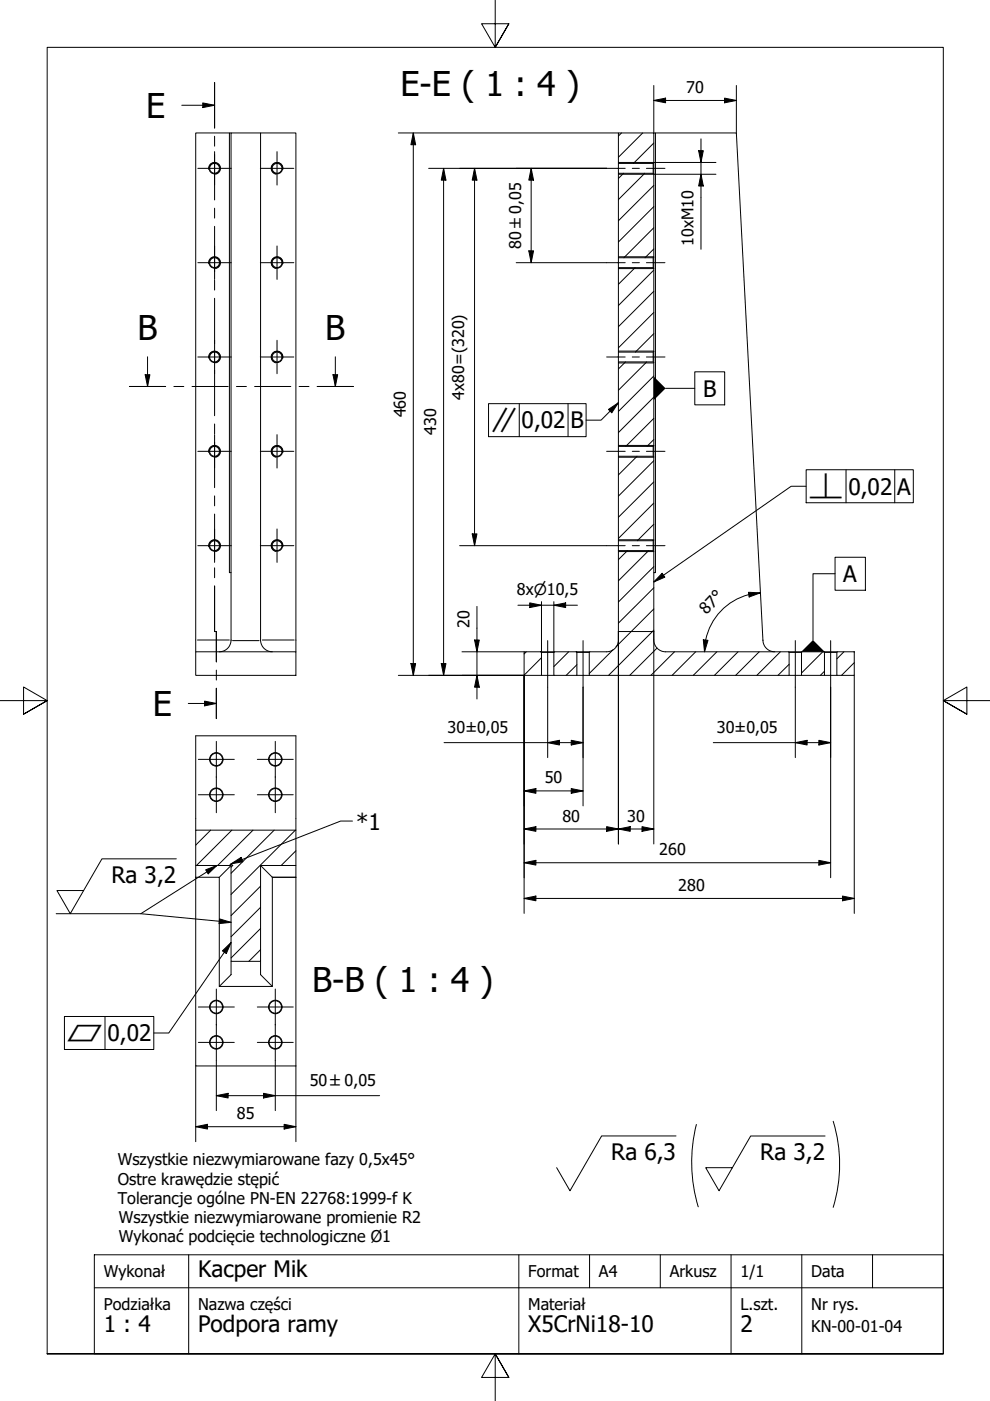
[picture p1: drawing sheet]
<svg xmlns="http://www.w3.org/2000/svg" width="210mm" height="297mm" viewBox="0 0 210 297" stroke-linecap="round" stroke-linejoin="round" font-family="sans-serif">
<!-- layer: Hatch (ISO) -->
<g fill="none" stroke="#000" stroke-width=".21">
<path d="M131.8 28.2l-.7 .6M132.2 36.7l-1.1 1.1M136.3 28.2l-5.2 5.1M136.7 36.7l-5.6 5.6M138.6 30.3l-4.3 4.3M138.6 39.3l-7.5 7.5M134.7 56.7l-3.6 3.6M138.6 52.8l-1.8 1.8M138.6 48.3l-6.3 6.3M138.6 43.8l-7.5 7.5M138.6 57.3l-7.5 7.5M132.6 76.7l-1.5 1.5"/>
<path d="M137.1 76.7l-6 6M138.6 70.7l-3.9 4M138.6 66.2l-7.5 7.6M138.6 61.8l-7.5 7.5M138.6 79.7l-7.5 7.5M135.1 96.7l-4 4M138.6 93.2l-1.4 1.4M138.6 88.7l-5.9 5.9M138.6 84.2l-7.5 7.5M138.6 97.7l-7.5 7.5M133 116.7l-1.9 2M137.5 116.7l-6.4 6.4"/>
<path d="M138.6 111.2l-3.5 3.4M138.6 106.7l-7.5 7.5M138.6 102.2l-7.5 7.5M111.6 138.2l-.5 .4M114.8 139.5l-3.7 3.6M120.6 138.2l-3.2 3.1M130 137.7l-5.1 5.1M138.6 133.6l-9.6 9.6M138.6 129.1l-8 8M138.6 120.1l-7.5 7.5M138.6 124.6l-7.5 7.5M139.3 137.4l-5.8 5.8"/>
<path d="M143 138.2l-5 5M147.5 138.2l-5 5M152 138.2l-5 5M156.5 138.2l-5 5M161 138.2l-5 5M165.5 138.2l-5 5M174.4 138.2l-4.5 4.5M178.9 138.2l-1.5 1.5M122.3 140.9l-2.3 2.3M167.3 140.8l-2.3 2.4M174.8 142.3l-.9 .9M181.1 140.5l-2.7 2.7"/>
<path d="M44.7 176l-3.2 3.2M49.2 176l-7.5 7.5M53.6 176l-7.5 7.5M58.1 176l-9.1 9.2M62.6 176l-13.6 13.6M55.2 196.9l-6.2 6.2M55.2 192.4l-6.2 6.2M55.2 187.9l-6.2 6.2M62.7 180.4l-3.1 3.1M55.2 201.3l-2.4 2.5"/>
</g>
<!-- layer: Visible (ISO) -->
<g fill="none" stroke="#000" stroke-width=".21">
<path d="M48.6 28.2h-7.1v110M49 28.2h-.4v93.2h.4M55.2 28.2h7.5v110M131.1 28.2h7.5v6.3l-.1 .1h-7.4zM131.1 36.7h7.4l.1 .2v17.6l-.1 .1h-7.4zM131.1 34.6v2.1M138.5 34.6v2.1M138.6 28.2h.4v93.2h-.4M138.6 34.5v2.4M139 28.2h17.1l5.7 107.5a2.5 2.5 0 0 0 2.5 2.5M131.1 56.7h7.4l.1 .2v17.6l-.1 .2h-7.4zM131.1 54.6v2.1"/>
<path d="M138.5 54.6v2.1M138.6 54.5v2.4M131.1 76.7h7.4l.1 .2v17.6l-.1 .1h-7.4zM131.1 74.7v2M138.5 74.7v2M138.6 74.5v2.4M131.1 96.7h7.4l.1 .2v17.6l-.1 .1h-7.4zM131.1 94.6v2.1M138.5 94.6v2.1M138.6 94.5v2.4M131.1 114.6v21.1a2.5 2.5 0 0 1-2.5 2.5h-3.5l-.2 .1v4.9h42.4v-4.9l-.1-.1h-26.1a2.5 2.5 0 0 1-2.5-2.5v-1.8M131.1 116.7h7.4l.1 .2v17"/>
<path d="M138.5 114.6v2.1M138.6 114.5v2.4M41.5 138.2h21.2v5h-21.2zM46.5 138.2a2.49 2.49 0 0 0 2.5-2.5v-107.5h6.2v107.5a2.48 2.48 0 0 0 2.5 2.5M111.1 138.2h3.6l.1 .1v4.9h-3.7zM114.7 138.2h2.9M114.8 138.3h2.6M117.4 138.3l.2-.1h4.6l.1 .1v4.9h-4.9zM122.2 138.2h2.9M122.3 138.3h2.6M131.1 133.9h7.5M167.2 138.2h2.9"/>
<path d="M167.3 138.3h2.6M170.1 138.2h4.6l.1 .1v4.9h-4.9v-4.9zM174.7 138.2h2.9M174.8 138.3h2.6M177.4 138.3l.2-.1h3.5v5h-3.7zM114.8 143.2h2.6M122.3 143.2h2.6M167.3 143.2h2.6M174.8 143.2h2.6M41.5 176h21.2v7.5h-7.5v20.3h-6.2v-19.9l.4-.4-.4-.3-.4 .3h-7.1zM41.5 176v-20h21.2v20M41.5 183.5v42.5h21.2v-42.5"/>
<path d="M48.6 183.5h.4v.4M49 183.5l-2.5 2.5M55.2 183.5l2.5 2.5M49 203.8v2.8l-2.5 2.5M55.2 203.8v2.8l2.5 2.5"/>
<circle cx="45.5" cy="35.7" r="1.04"/>
<circle cx="45.5" cy="35.7" r="1.17"/>
<circle cx="58.7" cy="35.7" r="1.17"/>
<circle cx="58.7" cy="35.7" r="1.04"/>
<circle cx="45.5" cy="55.7" r="1.04"/>
<circle cx="45.5" cy="55.7" r="1.17"/>
<circle cx="58.7" cy="55.7" r="1.17"/>
<circle cx="58.7" cy="55.7" r="1.04"/>
<circle cx="45.5" cy="75.7" r="1.04"/>
<circle cx="45.5" cy="75.7" r="1.17"/>
<circle cx="58.7" cy="75.7" r="1.17"/>
<circle cx="58.7" cy="75.7" r="1.04"/>
<circle cx="45.5" cy="95.7" r="1.04"/>
<circle cx="45.5" cy="95.7" r="1.17"/>
<circle cx="58.7" cy="95.7" r="1.17"/>
<circle cx="58.7" cy="95.7" r="1.04"/>
<circle cx="45.5" cy="115.7" r="1.04"/>
<circle cx="45.5" cy="115.7" r="1.17"/>
<circle cx="58.7" cy="115.7" r="1.17"/>
<circle cx="58.7" cy="115.7" r="1.04"/>
<circle cx="45.9" cy="161" r="1.43"/>
<circle cx="45.9" cy="168.5" r="1.43"/>
<circle cx="45.9" cy="161" r="1.32"/>
<circle cx="45.9" cy="168.5" r="1.32"/>
<circle cx="58.4" cy="161" r="1.43"/>
<circle cx="58.4" cy="168.5" r="1.43"/>
<circle cx="58.4" cy="168.5" r="1.32"/>
<circle cx="58.4" cy="161" r="1.32"/>
<circle cx="45.9" cy="213.5" r="1.43"/>
<circle cx="45.9" cy="213.5" r="1.32"/>
<circle cx="58.4" cy="213.5" r="1.43"/>
<circle cx="58.4" cy="213.5" r="1.32"/>
<circle cx="45.9" cy="221" r="1.43"/>
<circle cx="45.9" cy="221" r="1.32"/>
<circle cx="58.4" cy="221" r="1.43"/>
<circle cx="58.4" cy="221" r="1.32"/>
</g>
<!-- layer: Visible Narrow (ISO) -->
<g fill="none" stroke="#000" stroke-width=".21">
<path d="M44.3 35.9a1.25 1.25 0 0 1 1-1.4 1.25 1.25 0 0 1 1.4 1 1.25 1.25 0 0 1-1 1.4M60 35.9a1.25 1.25 0 0 0-1-1.4 1.25 1.25 0 0 0-1.5 1 1.25 1.25 0 0 0 1 1.4M131.1 34.4h7.5M131.1 36.9h7.5M44.3 55.9a1.25 1.25 0 0 1 1-1.4 1.25 1.25 0 0 1 1.4 1 1.25 1.25 0 0 1-1 1.4M60 55.9a1.25 1.25 0 0 0-1-1.4 1.25 1.25 0 0 0-1.5 1 1.25 1.25 0 0 0 1 1.4M131.1 54.4h7.5M131.1 56.9h7.5M44.3 75.9a1.25 1.25 0 0 1 1-1.4 1.25 1.25 0 0 1 1.4 1 1.25 1.25 0 0 1-1 1.4M60 75.9a1.25 1.25 0 0 0-1-1.4 1.25 1.25 0 0 0-1.5 1 1.25 1.25 0 0 0 1 1.4M131.1 74.4h7.5M131.1 76.9h7.5"/>
<path d="M44.3 95.9a1.25 1.25 0 0 1 1-1.4 1.25 1.25 0 0 1 1.4 1 1.25 1.25 0 0 1-1 1.4M60 95.9a1.25 1.25 0 0 0-1-1.4 1.25 1.25 0 0 0-1.5 1 1.25 1.25 0 0 0 1 1.4M131.1 94.4h7.5M131.1 96.9h7.5M44.3 115.9a1.25 1.25 0 0 1 1-1.4 1.25 1.25 0 0 1 1.4 1 1.25 1.25 0 0 1-1 1.4M60 115.9a1.25 1.25 0 0 0-1-1.4 1.25 1.25 0 0 0-1.5 1 1.25 1.25 0 0 0 1 1.4M131.1 114.4h7.5M131.1 116.9h7.5M41.9 135.7h6.7M49.3 135.8h5.6M55.6 135.7h6.8"/>
</g>
<!-- layer: Section Line (ISO) -->
<g fill="none" stroke="#000" stroke-width=".21">
<path d="M45.5 17.5v9.6M38.5 22.3h7M43 21.8l2.5 .5-2.5 .5zM45.5 28.9v2.1M45.5 32.7v9.7M45.5 44.1v2.1M45.5 48v9.6M45.5 59.4v2.1M30.8 79.4h1l-.5 2.5zM31.3 75.6v6.3M45.5 63.2v9.7M45.5 74.6v2.1"/>
<path d="M45.5 78.5v9.6M70.6 79.4h1l-.5 2.5zM71.1 75.6v6.3M27.4 81.9h7.7M36.9 81.9h2.1M40.7 81.9h7.7M45.5 89.9v2.1M45.5 93.7v9.7M50.1 81.9h2.1M54 81.9h7.7M63.4 81.9h2.1M67.3 81.9h7.6"/>
<path d="M45.5 105.1v2.1M45.5 109v9.6M45.5 120.4v2.1M45.5 124.2v9.7h.4v6.4M39.9 149.1h6M43.4 148.6l2.5 .5-2.5 .6zM45.9 142.1v2.1M45.9 145.9v6.5"/>
</g>
<path d="M43 21.8l2.5 .5-2.5 .5zM30.8 79.4h1l-.5 2.5zM70.6 79.4h1l-.5 2.5zM43.4 148.6l2.5 .5-2.5 .6z" fill="#000"/>
<!-- layer: Border (ISO) -->
<path d="M105 0v10l-2.9-5h5.8l-2.9 5 2.9-5M0 148.5h10l-5-2.8v5.7l5-2.9-5 2.9M210 148.5h-10l5-2.8v5.7l-5-2.9 5 2.9M10 287v-277h190v277h-190h190M107.9 292l-2.9-5 2.9 5h-5.8l2.9-5v10" fill="none" stroke="#000" stroke-width=".21"/>
<!-- layer: Title (ISO) -->
<path d="M110 266v21M125 266v7M140 266v7M155 266v7M185 266v7" fill="none" stroke="#000" stroke-width=".21"/>
<!-- layer: tabelka -->
<path d="M20 273h180M40 266v21M155 273v14M170 266v21" fill="none" stroke="#000" stroke-width=".21"/>
<!-- layer: ramka -->
<path d="M20 266h180v21h-180z" fill="none" stroke="#000" stroke-width=".21"/>
<!-- layer: Sketch Geometry (ISO) -->
<path d="M41.5 186h5v23.1h11.2v-23.1h5M147.6 238.4a32.9 32.9 0 0 0 .4 17.5M176.7 237.7a31.1 31.1 0 0 1 0 18.3" fill="none" stroke="#000" stroke-width=".21"/>
<!-- layer: 0 -->
<path d="M57.7 186h5" fill="none" stroke="#000" stroke-width=".21"/>
<!-- layer: Dimension (ISO) -->
<g fill="none" stroke="#000" stroke-width=".21">
<path d="M138.6 18.1v10.1M156.1 18.1v10.1M84.5 28.2h46.6M87.6 28.2l.5 2.5h-1zM87.6 28.2v115M90.9 35.7h37.7M94.1 35.7l.5 2.5h-1zM94.1 35.7v107.5M100.6 35.7l.5 2.5h-1zM100.6 35.7v80M112.6 35.7l.5 2.5h-1zM112.6 35.7v20"/>
<path d="M138.6 21.3l2.5-.5v1zM138.6 36.9h13.2M138.6 34.4h13.2M138.6 21.3h17.5M148.1 31.9h1l-.5 2.5zM148.6 36.9l.5 2.5h-1zM148.6 29.4v23.4M153.6 20.8l2.5 .5-2.5 .5zM109.4 55.7h19.2M112.1 53.2h1l-.5 2.5zM97.4 115.7h31.2M100.1 113.2h1l-.5 2.5z"/>
<path d="M97.9 138.2h13.2M100.6 135.7h1l-.5 2.5zM101.1 128.6v19.6M109.8 128.3h12.6M112.3 127.8l2.5 .5-2.5 .5zM114.8 127.6v10.7M117.4 128.3l2.5-.5v1zM117.4 127.6v10.7M131.1 133.9v45M138.6 133.9v45M149.1 135.7l1 .1-.7 2.4zM158.7 125.6l2.5 .1-2.4 .9z"/>
<path d="M158.8 126.1a12.5 12.5 0 0 0-9.4 12.1M161.2 125.7l-2.4 .4M84.5 143.2h26.6v50.5M87.1 140.7h1l-.5 2.5zM93.6 140.7h1l-.5 2.5zM94.1 157.5h29.5M101.1 143.2l.5 2.5h-1zM116.1 157.5l2.5-.5v1zM116.1 145.7v14.9M121.1 157l2.5 .5-2.5 .5zM123.6 145.7v25.2M151.2 157.5h24.9"/>
<path d="M168.6 157.5l2.5-.5v1zM168.6 145.7v14.9M173.6 157l2.5 .5-2.5 .5zM176.1 145.7v40.4M181.1 143.2v50.5M111.1 167.7l2.5-.5v1zM111.1 175.8l2.5-.5v1zM111.1 167.7h12.5M111.1 175.8h27.5M121.1 167.2l2.5 .5-2.5 .5zM128.6 175.3l2.5 .5-2.5 .5zM131.1 175.8l2.5-.5v1z"/>
<path d="M136.1 175.3l2.5 .5-2.5 .5zM111.1 190.5l2.5-.5v1zM111.1 182.9l2.5-.5v1zM111.1 190.5h70M111.1 182.9h65M173.6 182.4l2.5 .5-2.5 .5zM178.6 190l2.5 .5-2.5 .5zM41.5 238.9l2.5-.5v1zM41.5 238.9h21.2M41.5 226v16.1M45.9 232.3l2.5-.5v1zM45.9 232.3h34.6"/>
<path d="M45.9 224.8v10.7M55.9 231.8l2.5 .5-2.5 .5zM58.4 224.8v10.7M60.2 238.4l2.5 .5-2.5 .5zM62.7 226v16.1"/>
</g>
<g fill="#000">
<path d="M87.6 28.2l.5 2.5h-1zM94.1 35.7l.5 2.5h-1zM100.6 35.7l.5 2.5h-1zM112.6 35.7l.5 2.5h-1zM138.6 21.3l2.5-.5v1zM148.1 31.9h1l-.5 2.5zM148.6 36.9l.5 2.5h-1zM153.6 20.8l2.5 .5-2.5 .5zM112.1 53.2h1l-.5 2.5zM100.1 113.2h1l-.5 2.5zM100.6 135.7h1l-.5 2.5zM112.3 127.8l2.5 .5-2.5 .5z"/>
<path d="M117.4 128.3l2.5-.5v1zM149.1 135.7l1 .1-.7 2.4zM158.7 125.6l2.5 .1-2.4 .9zM87.1 140.7h1l-.5 2.5zM93.6 140.7h1l-.5 2.5zM101.1 143.2l.5 2.5h-1zM116.1 157.5l2.5-.5v1zM121.1 157l2.5 .5-2.5 .5zM168.6 157.5l2.5-.5v1zM173.6 157l2.5 .5-2.5 .5zM111.1 167.7l2.5-.5v1zM111.1 175.8l2.5-.5v1z"/>
<path d="M121.1 167.2l2.5 .5-2.5 .5zM128.6 175.3l2.5 .5-2.5 .5zM131.1 175.8l2.5-.5v1zM136.1 175.3l2.5 .5-2.5 .5zM111.1 190.5l2.5-.5v1zM111.1 182.9l2.5-.5v1zM173.6 182.4l2.5 .5-2.5 .5zM178.6 190l2.5 .5-2.5 .5zM41.5 238.9l2.5-.5v1zM45.9 232.3l2.5-.5v1zM55.9 231.8l2.5 .5-2.5 .5zM60.2 238.4l2.5 .5-2.5 .5z"/>
</g>
<!-- layer: Center Mark (ISO) -->
<g fill="none" stroke="#000" stroke-width=".21">
<path d="M41.9 35.7h7.1M45.5 32.1v7.1M55.2 35.7h7.1M58.7 32.1v7.1M41.9 55.7h7.1M45.5 52.2v7M55.2 55.7h7.1M58.7 52.2v7M41.9 75.7h7.1M45.5 72.1v7.1M55.2 75.7h7.1M58.7 72.1v7.1"/>
<path d="M41.9 95.7h7.1M45.5 92.1v7.1M55.2 95.7h7.1M58.7 92.1v7.1M41.9 115.7h7.1M45.5 112.1v7.1M55.2 115.7h7.1M58.7 112.1v7.1M45.9 157.2v7.6M58.4 157.2v7.6M42.1 168.5h7.6M42.1 161h7.6"/>
<path d="M45.9 164.7v7.6M54.6 168.5h7.6M54.6 161h7.6M58.4 164.7v7.6M42.1 213.5h7.6M45.9 217.2v7.6M45.9 209.7v7.6M54.6 213.5h7.6M58.4 217.2v7.6M58.4 209.7v7.6M42.1 221h7.6M54.6 221h7.6"/>
</g>
<!-- layer: Centerline (ISO) -->
<g fill="none" stroke="#000" stroke-width=".21">
<path d="M128.6 35.7h4M134.1 35.7h1.5M137.1 35.7h3.9M128.6 55.7h4M134.1 55.7h1.5M137.1 55.7h3.9M128.6 75.7h4M134.1 75.7h1.5M137.1 75.7h3.9M128.6 95.7h4M134.1 95.7h1.5M137.1 95.7h3.9"/>
<path d="M128.6 115.7h4M134.1 115.7h1.5M137.1 115.7h3.9M116.1 135.8v9.9M123.6 135.8v9.9M168.6 135.8v9.9M176.1 135.8v9.9"/>
</g>
<!-- layer: Symbol (ISO) -->
<g fill="none" stroke="#000" stroke-width=".21">
<path d="M147.3 78.8h6.3v7h-6.3zM103.6 85.6h20.7v7h-20.7zM110.1 85.6v7M120.4 85.6v7M129 86.8l2.1-1.4-1.4 2.1zM131.1 85.4l-3.7 3.7h-3.1M141.1 82.3h6.2M170.9 99.6h22.7v7h-22.7zM179.4 99.6v7M189.7 99.6v7M170.9 103.1h-3.2l-29.1 20.3M177 118.1h6.5v7h-6.5z"/>
<path d="M140.4 121.5l.6 .9-2.4 1zM177 121.6h-4.6v14.1M74.7 174.1h-2.5l-23.2 9.1M29.9 193.7l19.1 1.9M37.4 182.1h-15.8l-6.7 11.6-2.8-4.9h5.6M43.6 184.4l2.4-.9-1.9 1.8zM46 183.5l-16.1 10.2h-18M46.6 194.8l2.4 .8-2.5 .2zM49 183.2l2.1-1.4 .4 .9zM49 199.8l-13.2 19.2h-3.2M13.7 215.5h18.9v7h-18.9zM22.3 215.5v7"/>
<path d="M47.2 201.6l1.8-1.8-1 2.4zM143.3 240.8h-15.7l-6.7 11.7-2.9-4.9M174.9 240.9h-15.7l-6.7 11.6-2.9-4.9h5.7"/>
</g>
<path d="M129 86.8l2.1-1.4-1.4 2.1zM138.6 79.8l2.5 2.5-2.5 2.5zM140.4 121.5l.6 .9-2.4 1zM172.4 135.7l2.5 2.5h-5zM43.6 184.4l2.4-.9-1.9 1.8zM46.6 194.8l2.4 .8-2.5 .2zM49 183.2l2.1-1.4 .4 .9zM47.2 201.6l1.8-1.8-1 2.4z" fill="#000"/>
<g font-size="7.2">
<text x="84.9" y="20.3">E-E ( 1 : 4 )</text>
<text x="31" y="24.9">E</text>
<text x="29.2" y="72.1">B</text>
<text x="69" y="72.1">B</text>
<text x="32.4" y="151.8">E</text>
<text x="66.2" y="210.4">B-B ( 1 : 4 )</text>
</g>
<g font-size="4.8">
<text x="149.1" y="84.1">B</text>
<text x="110.6" y="90.8">0,02</text>
<text x="120.9" y="90.8">B</text>
<text x="179.9" y="104.8">0,02</text>
<text x="190.2" y="104.8">A</text>
<text x="178.8" y="123.4">A</text>
<text x="75.5" y="175.9">*1</text>
<text x="23.7" y="187.2">Ra 3,2</text>
<text x="22.8" y="220.8">0,02</text>
<text x="129.6" y="246">Ra 6,3</text>
<text x="161.2" y="246">Ra 3,2</text>
<text x="42" y="270.7">Kacper Mik</text>
<text x="22" y="282.4">1 : 4</text>
<text x="42" y="282.4">Podpora ramy</text>
<text x="112" y="282.4">X5CrNi18-10</text>
<text x="157" y="282.4">2</text>
</g>
<g font-size="4.6">
<text x="104.1" y="91.6">∥</text>
<text x="171.4" y="105.7">⟂</text>
<text x="14.2" y="220.7">⏥</text>
</g>
<g font-size="3.4">
<text x="145.5" y="19.7">70</text>
<text x="110.5" y="52.7" transform="rotate(-90 110.5 52.7)">80 ±0,05</text>
<text x="147" y="52.1" transform="rotate(-90 147 52.1)">10xM10</text>
<text x="86.1" y="88.5" transform="rotate(-90 86.1 88.5)">460</text>
<text x="98.4" y="84.7" transform="rotate(-90 98.4 84.7)">4x80=(320)</text>
<text x="92.5" y="92.3" transform="rotate(-90 92.5 92.3)">430</text>
<text x="109.6" y="126.2">8x⌀10,5</text>
<text x="149.8" y="130.4" transform="rotate(-47 149.8 130.4)">87°</text>
<text x="99.5" y="133.1" transform="rotate(-90 99.5 133.1)">20</text>
<text x="94.9" y="155.3">30±0,05</text>
<text x="152" y="155.3">30±0,05</text>
<text x="115.5" y="166.1">50</text>
<text x="119.2" y="174.2">80</text>
<text x="133" y="174.2">30</text>
<text x="139.8" y="181.3">260</text>
<text x="143.8" y="188.9">280</text>
<text x="65.7" y="230.2">50 ±0,05</text>
<text x="50.2" y="237.3">85</text>
<text x="25" y="247">Wszystkie niezwymiarowane fazy 0,5x45°</text>
<text x="25" y="251.2">Ostre krawędzie stępić</text>
<text x="25" y="255.3">Tolerancje ogólne PN-EN 22768:1999-f K</text>
<text x="25.2" y="259.3">Wszystkie niezwymiarowane promienie R2</text>
<text x="25.2" y="263.4">Wykonać podcięcie technologiczne Ø1</text>
<text x="22" y="270.7">Wykonał</text>
<text x="112" y="270.7">Format</text>
<text x="127" y="270.7">A4</text>
<text x="142" y="270.7">Arkusz</text>
<text x="157" y="270.7">1/1</text>
<text x="172" y="270.7">Data</text>
<text x="22" y="277.7">Podziałka</text>
<text x="42" y="277.7">Nazwa części</text>
<text x="112" y="277.7">Materiał</text>
<text x="157" y="277.7">L.szt.</text>
<text x="172" y="277.7">Nr rys.</text>
<text x="172" y="282.4">KN-00-01-04</text>
</g>
</svg>
